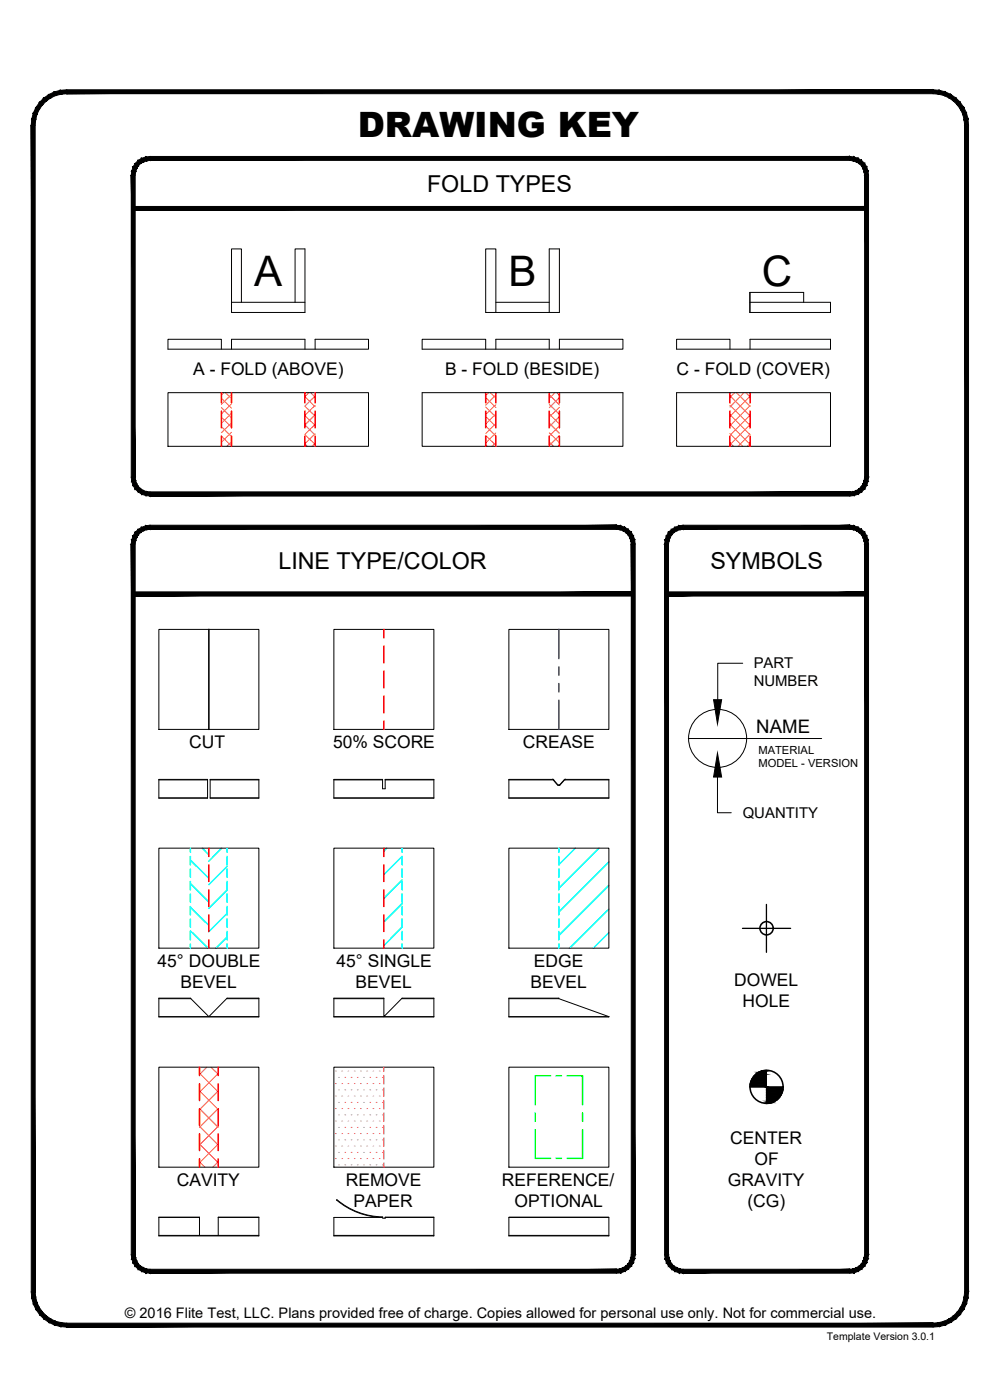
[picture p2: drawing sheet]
<svg xmlns="http://www.w3.org/2000/svg" width="190mm" height="267mm" viewBox="0 0 190 267" stroke-linecap="round" stroke-linejoin="round" font-family="sans-serif">
<!-- layer: 22 TILED -->
<g fill="none" stroke="#000" stroke-width=".19">
<path d="M44.1 57.6h14M46 57.6v-10.2h-1.9v12.1h14v-12.1h-1.9v10.2M94.5 59.5v-12.1h-2v12.1h14.1v-12.1h-2v12.1M94.5 57.6h10.1M142.9 57.6h15.3v1.9h-15.4v-3.8h10.3v1.9M142.9 55.7v3.8M32 74.8h38.2v10.2h-38.2zM42.2 66.5v-1.9h-10.2v1.9h38.2v-1.9h-10.2v1.9M44.1 66.5v-1.9h14v1.9M80.4 74.8h38.3v10.2h-38.3zM92.5 66.5v-1.9h-12.1v1.9h38.3v-1.9h-12.1v1.9M94.5 66.5v-1.9h10.1v1.9"/>
<path d="M128.9 74.8h29.3v10.2h-29.3zM139.1 66.5v-1.9h-10.2v1.9h29.3v-1.9h-15.3v1.9M30.3 119.9h19v19.1h-19zM63.6 119.9h19.1v19.1h-19.1zM96.9 119.9h19.1v19.1h-19.1zM141.5 126.4h-4.8v6.9M30.3 148.5h9.2v3.5h-9.2zM30.3 152h9.2M30.3 148.6h9.2M40 148.5h9.3v3.5h-9.3zM40 152h9.3M40 148.6h9.3"/>
<path d="M63.6 148.5h9.3v1.8h.5v-1.8h9.3v3.5h-19.1zM63.6 152h19.1M63.6 148.6h9.3M73.4 148.6h9.3M96.9 152h19.1M96.9 148.6h8.3M105.2 148.5h-8.3v3.5h19.1v-3.5h-8.3M105.3 148.5l.1 .1M105.3 148.4l.2 .1M105.4 148.6l.9 1M105.5 148.6l.8 1M106.3 149.5h.4"/>
<path d="M106.4 149.5h.2M107.5 148.6l-.9 1M107.7 148.6h8.3M107.7 148.5l-.1 .1M107.7 148.4l-.2 .1M131.1 140.7h25.4M136.7 148v6.8h2.6M30.3 161.6h19v19h-19zM63.6 161.6h19.1v19h-19.1zM96.9 161.6h19.1v19h-19.1zM30.3 190.2h6l3.5 3.5 3.5-3.5h6v3.5h-19zM30.3 193.7h19"/>
<path d="M30.3 190.2h6.1M43.2 190.2h6.1M63.6 190.2h9.5v3.5l3.5-3.5h6.1v3.5h-19.1zM63.6 193.7h19.1M63.6 190.2h9.5M76.5 190.2h6.2M96.9 190.2h9.6h-9.6v3.5h19.1M96.9 193.7h19.1M106.5 190.2l9.5 3.5M30.3 203.3h19v19h-19zM63.6 203.3h19.1v19h-19.1zM96.9 203.3h19.1v19h-19.1z"/>
<path d="M142.8 207.1h6.4M146 203.9v6.3M30.3 235.3h19M30.3 231.9h7.7M38 235.3v-3.4h-7.7v3.5h19v-3.5h-7.7v3.4M41.6 231.9h7.7M63.6 235.3h19.1M64.1 228.6a14 14 0 0 0 8.8 3.3M64.1 228.5v.1M64.2 228.5a13.9 13.9 0 0 0 8.7 3.3M72.9 231.9v.2h.5v-.2h9.3v3.5h-19.1v-3.5h9.3M73.4 231.9h9.3"/>
<path d="M96.9 231.9h19.1v3.5h-19.1zM96.9 235.3h19.1M96.9 231.9h19.1"/>
<circle cx="136.7" cy="140.7" r="5.5"/>
</g>
<g fill="none" stroke="#ff7f00" stroke-width=".19">
<path d="M42.2 79.5l1.9 1.9M42.2 77.6l1.9 2M42.2 75.8l1.9 2M42.6 74.8l-.4 .5M43 74.8l1.1 1.1M44.1 75.2l-1.9 1.8M44.1 76.9l-1.9 2M44.1 78.7l-1.9 2M58.1 79.2l1.9 1.9M58.1 77.4l1.9 1.9M58.8 74.8l-.7 .7 1.9 2M59.2 74.8l.8 .8"/>
<path d="M60 75.4l-1.9 1.9M60 77.2l-1.9 1.9M60 79l-1.9 2 1.9 1.9M92.5 79.3l2 2M92.5 77.5l2 1.9M92.5 75.7l2 1.9M93.1 74.8l-.6 .5M93.4 74.8l1.1 1M94.5 75.3l-2 1.9M94.5 77.1l-2 1.9M94.5 78.9l-2 1.9M104.6 78.8l2 2"/>
<path d="M104.6 77l2 1.9M104.6 75.2l2 1.9M105.7 74.8l-1.1 1.1M106.1 74.8l.5 .5M106.6 75.7l-2 2M106.6 77.6l-2 1.9M106.6 79.4l-2 1.9M139.1 79l3.8 3.8M139.1 77.2l3.8 3.8M139.1 75.4l3.8 3.8M140 74.8l-.9 .9M140.3 74.8l2.6 2.6"/>
<path d="M141.7 74.8l-2.6 2.7M142.1 74.8l.8 .8M142.9 75.5l-3.8 3.8M142.9 77.3l-3.8 3.8M142.9 79.1l-3.8 3.8M42.2 84.9l.1 .1M42.2 83l1.9 2M42.2 81.3l1.9 1.9M44.1 80.6l-1.9 1.8M44.1 82.3l-1.9 2M44.1 84.1l-.9 .9M58.1 84.6l.4 .4"/>
<path d="M58.1 82.8l1.9 1.9M60 80.9l-1.9 1.8M60 82.6l-1.9 1.9M60 84.4l-.6 .6M92.5 84.7l.3 .3M92.5 82.9l2 1.9M92.5 81.2l2 1.8M94.5 80.7l-2 1.9M94.5 82.5l-2 1.9M94.5 84.3l-.8 .7M104.6 84.2l.8 .8M104.6 82.4l2 1.9"/>
<path d="M104.6 80.6l2 1.9M106.6 81.2l-2 1.9M106.6 83l-2 1.9M106.6 84.8l-.3 .2M139.1 84.4l.6 .6M139.1 82.6l2.4 2.4M139.1 80.8l3.8 3.8M142.9 80.9l-3.8 3.8M142.9 82.7l-2.3 2.3M142.9 84.5l-.5 .5M38 217.9l3.6 3.6M38 214.6l3.6 3.5"/>
<path d="M38 211.2l3.6 3.6M38 207.8l3.6 3.6M38 204.4l3.6 3.6M39.4 203.3l-1.4 1.4M40.2 203.3l1.4 1.3M41.6 204.5l-3.6 3.6M41.6 207.8l-3.6 3.6M41.6 211.2l-3.6 3.6M41.6 214.6l-3.6 3.5M41.6 217.9l-3.6 3.6M38 221.3l1 1M41.6 221.3l-1.1 1"/>
</g>
<g fill="none" stroke="#f00" stroke-width=".3">
<path d="M42.2 74.8v1.9M42.2 78.3v3.2M44.1 74.8v1.9M44.1 78.3v3.2M58.1 74.8v1.9M58.1 78.3v3.2M60 74.8v1.9M60 78.3v3.2M92.5 74.8v1.9M92.5 78.3v3.2M94.5 74.8v1.9M94.5 78.3v3.2"/>
<path d="M104.6 74.8v1.9M104.6 78.3v3.2M106.6 74.8v1.9M106.6 78.3v3.2M139.1 74.8v1.9M139.1 78.3v3.2M142.9 74.8v1.9M142.9 78.3v3.2M42.2 83.1v1.9M44.1 83.1v1.9M58.1 83.1v1.9M60 83.1v1.9"/>
<path d="M92.5 83.1v1.9M94.5 83.1v1.9M104.6 83.1v1.9M106.6 83.1v1.9M139.1 83.1v1.9M142.9 83.1v1.9M73.1 119.9v1.6M73.1 123.1v3.2M73.1 127.8v3.2M73.1 132.6v3.2M73.1 137.4v1.6M39.8 161.6v1.6"/>
<path d="M39.8 164.7v3.2M39.8 169.5v3.2M39.8 174.3v3.1M39.8 179v1.6M73.1 161.6v1.6M73.1 164.7v3.2M73.1 169.5v3.2M73.1 174.3v3.1M73.1 179v1.6M38 203.3v1.6M38 206.5v3.1M38 211.2v3.2"/>
<path d="M38 216v3.2M41.6 203.3v1.6M41.6 206.5v3.1M41.6 211.2v3.2M41.6 216v3.2M38 220.8v1.5M41.6 220.8v1.5"/>
</g>
<path d="M106.5 119.9v5.6M106.5 127v1.6M106.5 130.2v1.6M106.5 133.4v5.6" fill="none" stroke="#00f" stroke-width=".3"/>
<g fill="none" stroke="#000" stroke-width=".3">
<path d="M39.8 119.9v19.1"/>
<circle cx="146" cy="207" r="3.2"/>
</g>
<g fill="none" stroke="#0ff" stroke-width=".3">
<path d="M36.3 177.3l3.3 3.3M36.3 172.8l3.5 3.5M36.3 168.3l3.5 3.5M36.3 163.9l3.5 3.4M36.3 161.6v.8M36.3 163.2v1.5M36.3 165.5v1.6M36.3 167.9v1.6M36.3 170.3v1.6M36.3 172.7v1.6M36.3 175.1v1.6M36.3 177.4v1.6"/>
<path d="M36.3 179.8v.8M38.5 161.6l1.3 1.3M42.2 161.6l-2.4 2.5M43.3 165l-3.5 3.5M43.3 169.6l-3.5 3.4M43.3 174l-3.5 3.5M43.3 178.5l-2.2 2.1M43.3 161.6v.8M43.3 163.2v1.5M43.3 165.5v1.6M43.3 167.9v1.6M43.3 170.3v1.6"/>
<path d="M43.3 172.7v1.6M43.3 175.1v1.6M43.3 177.4v1.6M43.3 179.8v.8M73.7 161.6l-.6 .6M76.6 164.7v-1.5l-3.5 3.4M76.6 167.6l-3.5 3.5M76.6 172.1l-3.5 3.5M76.6 176.6l-3.5 3.5M76.6 161.6v.8M76.6 165.5v1.6M76.6 167.9v1.6"/>
<path d="M76.6 170.3v1.6M76.6 172.7v1.6M76.6 175.1v1.6M76.6 177.4v1.6M76.6 179.8v.8M106.5 161.6v.8M106.5 165.5v1.6M106.5 167.9v1.6M106.5 170.3v1.6M106.5 172.7v1.6M106.5 175.1v1.6M106.5 177.4v1.6"/>
<path d="M106.5 179.8v.8M109.6 161.6l-3.1 3.1v-1.5M114.1 161.6l-7.6 7.6M116 164.2l-9.5 9.5M116 168.7l-9.5 9.5M116 173.2l-7.5 7.4M116 177.6l-3 3"/>
</g>
<g fill="none" stroke="#f0f" stroke-width=".19">
<path d="M63.9 204h.1M63.9 206.4h.1M63.9 208.8h.1M63.9 211.2h.1M63.9 213.6h.1M63.9 215.9h.1M63.9 218.3h.1M64.5 205.2h.1M64.5 207.6h.1M64.5 210h.1M64.5 212.4h.1M64.5 214.8h.1"/>
<path d="M64.5 217.1h.1M64.5 219.5h.1M65.1 204h.1M65.1 206.4h.1M65.1 208.8h.1M65.1 211.2h.1M65.1 213.6h.1M65.1 215.9h.1M65.1 218.3h.1M65.7 205.2h.1M65.7 207.6h.1M65.7 210h.1"/>
<path d="M65.7 212.4h.1M65.7 214.8h.1M65.7 217.1h.1M65.7 219.5h.1M66.3 204h.1M66.3 206.4h.1M66.3 208.8h.1M66.3 211.2h.1M66.3 213.6h.1M66.3 215.9h.1M66.3 218.3h.1M66.9 205.2h.1"/>
<path d="M66.9 207.6h.1M66.9 210h.1M66.9 212.4h.1M66.9 214.8h.1M66.9 217.1h.1M66.9 219.5h.1M67.5 204h.1M67.5 206.4h.1M67.5 208.8h.1M67.5 211.2h.1M67.5 213.6h.1M67.5 215.9h.1"/>
<path d="M67.5 218.3h.1M68.1 205.2h.1M68.1 207.6h.1M68.1 210h.1M68.1 212.4h.1M68.1 214.8h.1M68.1 217.1h.1M68.1 219.5h.1M68.7 204h.1M68.7 206.4h.1M68.7 208.8h.1M68.7 211.2h.1"/>
<path d="M68.7 213.6h.1M68.7 215.9h.1M68.7 218.3h.1M69.3 205.2h.1M69.3 207.6h.1M69.3 210h.1M69.3 212.4h.1M69.3 214.8h.1M69.3 217.1h.1M69.3 219.5h.1M69.9 204h.1M69.9 206.4h.1"/>
<path d="M69.9 208.8h.1M69.9 211.2h.1M69.9 213.6h.1M69.9 215.9h.1M69.9 218.3h.1M70.4 205.2h.1M70.4 207.6h.1M70.4 210h.1M70.4 212.4h.1M70.4 214.8h.1M70.4 217.1h.1M70.4 219.5h.1"/>
<path d="M71 204h.1M71 206.4h.1M71 208.8h.1M71 211.2h.1M71 213.6h.1M71 215.9h.1M71 218.3h.1M71.6 205.2h.1M71.6 207.6h.1M71.6 210h.1M71.6 212.4h.1M71.6 214.8h.1"/>
<path d="M71.6 217.1h.1M71.6 219.5h.1M72.2 204h.1M72.2 206.4h.1M72.2 208.8h.1M72.2 211.2h.1M72.2 213.6h.1M72.2 215.9h.1M72.2 218.3h.1M72.8 205.2h.1M72.8 207.6h.1M72.8 210h.1"/>
<path d="M72.8 212.4h.1M72.8 214.8h.1M72.8 217.1h.1M72.8 219.5h.1M63.9 220.7h.1M64.5 221.9h.1M65.1 220.7h.1M65.7 221.9h.1M66.3 220.7h.1M66.9 221.9h.1M67.5 220.7h.1M68.1 221.9h.1"/>
<path d="M68.7 220.7h.1M69.3 221.9h.1M69.9 220.7h.1M70.4 221.9h.1M71 220.7h.1M71.6 221.9h.1M72.2 220.7h.1M72.8 221.9h.1"/>
</g>
<path d="M102 215.2v5.5h2.9M102 212v1.6M104.9 204.9h-2.9v5.5M105.9 204.9h1.1M108.1 204.9h2.9v5.5M111 212v1.6M111 215.2v5.5h-2.9M105.9 220.7h1.1" fill="none" stroke="#0f0" stroke-width=".3"/>
<g fill="#000" stroke="#000" stroke-width=".19">
<path d="M135.9 133.3h1.6l-.8 4.6zM136.7 143.5l.8 4.5h-1.6zM145.5 203.9h.5zM146 210h1.1l-.5 .2z"/>
<path d="M11.5 17.2l1.2-.1v.8zM11.5 17.2l.2 .7h1zM10.4 17.5l1.1-.3 .2 .7zM10.4 17.5l.2 .7 1.1-.3zM9.3 18l1.1-.5 .2 .7zM9.3 18l.4 .6 .9-.4zM8.3 18.7l1-.7 .4 .6zM8.3 18.7l.5 .5 .9-.6zM8.3 18.7l.5 .5-1.3 .3zM7.5 19.5l.6 .5 .7-.8zM7.5 19.5l.6 .5-1.3 .5zM6.8 20.5l.7 .3 .6-.8zM6.8 20.5l.7 .3-1.1 .7zM6.4 21.5l.6 .3 .5-1zM6.4 21.5l.6 .3-.9 .9zM6.1 22.7l.7 .1 .2-1zM6.1 22.7l.7 .1-.8 1.1zM6.8 22.8l-.8 1.1h.7z"/>
<path d="M12.7 17.9h165.1v-.8zM12.7 17.1h165.1l-165.1 .8z"/>
<path d="M6 23.9l.7 222.2v-222.2zM6 23.9l.7 222.2h-.7z"/>
<path d="M25.4 39.3v.8l139.7-.8zM25.4 40.1l139.7-.8v.8z"/>
<path d="M25 33.4l.7 57.5v-57.5zM25 33.4l.7 57.5h-.7z"/>
<path d="M27.8 29.9l.8-.1v.8zM27.8 29.9l.1 .8 .7-.1zM27 30.2l.8-.3 .1 .8zM27 30.2l.3 .6 .6-.1zM26.3 30.6l.7-.4 .3 .6zM26.3 30.6l.5 .5 .5-.3zM26.3 30.6l.5 .5h-1.1zM25.7 31.1l.6 .5 .5-.5zM25.7 31.1l.6 .5-.9 .2zM25.4 31.8l.6 .3 .3-.5zM25.4 31.8l.6 .3-.9 .5zM25.1 32.6l.7 .1 .2-.6zM25.1 32.6l.7 .1-.8 .7zM25 33.4h.7l.1-.7z"/>
<path d="M28.6 30.6h133.3v-.8zM28.6 29.8h133.3l-133.3 .8z"/>
<path d="M165.4 32.6l.1 .8h-.8zM164.6 32.7l.1 .7 .7-.8zM165.1 31.8l.3 .8-.8 .1zM164.4 32.1l.2 .6 .5-.9zM164.7 31.1l.4 .7-.7 .3zM164.1 31.6l.3 .5 .3-1zM164.1 30.6l.6 .5-.6 .5zM164.1 30.6l-.4 .5 .4 .5zM163.5 30.2l.6 .4-.4 .5zM163.5 30.2l-.4 .6 .6 .3zM162.7 29.9l.8 .3-.4 .6zM162.7 29.9l-.2 .8 .6 .1zM161.9 29.8l.8 .1-.2 .8zM161.9 29.8v.8l.6 .1z"/>
<path d="M184.4 22.7l.1 1.2h-.7zM183.7 22.8l.1 1.1 .6-1.2zM184.1 21.5l.3 1.2-.7 .1zM183.4 21.8l.3 1 .4-1.3zM183.6 20.5l.5 1-.7 .3zM183 20.8l.4 1 .2-1.3zM182.9 19.5l.7 1-.6 .3zM182.4 20l.6 .8-.1-1.3zM182.1 18.7l.8 .8-.5 .5zM182.1 18.7l-.5 .5 .8 .8zM181.1 18l1 .7-.5 .5zM181.1 18l-.3 .6 .8 .6zM180.1 17.5l1 .5-.3 .6zM180.1 17.5l-.3 .7 1 .4zM178.9 17.2l1.2 .3-.3 .7zM178.9 17.2l-.1 .7 1 .3zM177.8 17.1l1.1 .1-.1 .7zM177.8 17.1v.8h1z"/>
<path d="M25 90.9h.7l-.6 .8zM25.7 90.9l-.6 .8 .7-.1zM25.1 91.7l.7-.1-.4 .9zM25.8 91.6l-.4 .9 .6-.3zM25.4 92.5l.6-.3-.3 1zM26 92.2l-.3 1 .6-.5zM25.7 93.2l.6-.5v1zM26.3 92.7v1l.5-.6zM26.8 93.1l.2 1.1-.7-.5zM26.8 93.1l.2 1.1 .3-.7zM27.3 93.5l.5 .9-.8-.2zM27.3 93.5l.5 .9 .1-.7zM27.9 93.7l.7 .8-.8-.1zM27.9 93.7l.7 .8v-.8z"/>
<path d="M28.6 93.7v.8l133.3-.8zM28.6 94.5l133.3-.8v.8z"/>
<path d="M161.9 93.7l.8 .7-.8 .1zM161.9 93.7l.8 .7-.2-.7zM162.5 93.7l1 .5-.8 .2zM162.5 93.7l1 .5-.4-.7zM163.1 93.5l1 .2-.6 .5zM163.1 93.5l1 .2-.4-.6zM163.7 93.1l1 .1-.6 .5zM163.7 93.1l1 .1-.6-.5zM164.1 92.7l1-.2-.4 .7zM164.4 92.2l-.3 .5 1-.2zM164.4 92.2l1-.5-.3 .8zM164.6 91.6l-.2 .6 1-.5zM164.6 91.6l.9-.7-.1 .8zM164.7 90.9l-.1 .7 .9-.7z"/>
<path d="M164.7 33.4v57.5h.8zM164.7 33.4h.8v57.5z"/>
<path d="M25.4 112.8v.8l95.2-.8zM25.4 113.6l95.2-.8v.8z"/>
<path d="M25 103.6l.7 135.4v-135.4zM25 103.6l.7 135.4h-.7z"/>
<path d="M27.8 100.2l.8-.1v.7zM27.8 100.2l.1 .7 .7-.1zM27 100.5l.8-.3 .1 .7zM27 100.5l.3 .6 .6-.2zM26.3 100.8l.7-.3 .3 .6zM26.3 100.8l.5 .6 .5-.3zM25.7 101.4l.6-.6 .5 .6zM25.7 101.4l.6 .5 .5-.5zM25.7 101.4l.6 .5-.9 .2zM25.4 102.1l.6 .3 .3-.5zM25.4 102.1l.6 .3-.9 .4zM25.1 102.8l.7 .2 .2-.6zM25.1 102.8l.7 .2-.8 .6zM25 103.6h.7l.1-.6z"/>
<path d="M28.6 100.8h88.8v-.7zM28.6 100.1h88.8l-88.8 .7z"/>
<path d="M120.9 102.8l.1 .8h-.7zM120.2 103l.1 .6 .6-.8zM120.7 102.1l.2 .7-.7 .2zM120 102.4l.2 .6 .5-.9zM120.3 101.4l.4 .7-.7 .3zM119.7 101.9l.3 .5 .3-1zM119.7 100.8l.6 .6-.6 .5zM119.7 100.8l-.5 .6 .5 .5zM119 100.5l.7 .3-.5 .6zM119 100.5l-.3 .6 .5 .3zM118.2 100.2l.8 .3-.3 .6zM118.2 100.2l-.1 .7 .6 .2zM117.4 100.1l.8 .1-.1 .7zM117.4 100.1v.7l.7 .1z"/>
<path d="M127 112.8v.8l38.1-.8zM127 113.6l38.1-.8v.8z"/>
<path d="M126.6 103.6l.8 135.4v-135.4zM126.6 103.6l.8 135.4h-.8z"/>
<path d="M129.4 100.2l.7-.1v.7zM129.4 100.2l.1 .7 .6-.1zM128.6 100.5l.8-.3 .1 .7zM128.6 100.5l.3 .6 .6-.2zM127.9 100.8l.7-.3 .3 .6zM127.9 100.8l.5 .6 .5-.3zM127.4 101.4l.5-.6 .5 .6zM127.4 101.4l.5 .5 .5-.5zM127.4 101.4l.5 .5-.9 .2zM127 102.1l.6 .3 .3-.5zM127 102.1l.6 .3-.9 .4zM126.7 102.8l.8 .2 .1-.6zM126.7 102.8l.8 .2-.9 .6zM126.6 103.6h.8l.1-.6z"/>
<path d="M130.1 100.8h31.8v-.7zM130.1 100.1h31.8l-31.8 .7z"/>
<path d="M165.4 102.8l.1 .8h-.8zM164.6 103l.1 .6 .7-.8zM165.1 102.1l.3 .7-.8 .2zM164.4 102.4l.2 .6 .5-.9zM164.7 101.4l.4 .7-.7 .3zM164.1 101.9l.3 .5 .3-1zM164.1 100.8l.6 .6-.6 .5zM164.1 100.8l-.4 .6 .4 .5zM163.5 100.5l.6 .3-.4 .6zM163.5 100.5l-.4 .6 .6 .3zM162.7 100.2l.8 .3-.4 .6zM162.7 100.2l-.2 .7 .6 .2zM161.9 100.1l.8 .1-.2 .7zM161.9 100.1v.7l.6 .1z"/>
<path d="M145.5 203.9l.5 .2v-.2zM145 204.1l.5-.2 .5 .2z"/>
<path d="M145 204.1l1 .2v-.2zM144.4 204.3l.6-.2 1 .2z"/>
<path d="M144.4 204.3l1.6 .3v-.3zM144 204.6l.4-.3 1.6 .3z"/>
<path d="M144 204.6l2 .4v-.4zM144 204.6l2 .4h-2.4z"/>
<path d="M143.6 205l2.4 .5v-.5zM143.6 205l2.4 .5h-2.7z"/>
<path d="M143.3 205.5l2.7 .5v-.5zM143.3 205.5l2.7 .5h-3z"/>
<path d="M143 206l3 .5v-.5zM143 206l3 .5h-3.1z"/>
<path d="M142.9 206.5l3.1 .6v-.6zM142.9 206.5l3.1 .6h-3.2z"/>
<path d="M146 210v.2h.6zM146 210.2h.6z"/>
<path d="M146 209.8l1.1 .2 .5-.2zM146 209.8l1.1 .2h-1.1z"/>
<path d="M146 209.5l1.6 .3 .5-.3zM146 209.5l1.6 .3h-1.6z"/>
<path d="M146 209.1l2.1 .4 .4-.4zM146 209.1l2.1 .4h-2.1z"/>
<path d="M146 208.7l2.5 .4 .3-.4zM146 208.7l2.5 .4h-2.5z"/>
<path d="M146 208.2l2.8 .5 .2-.5zM146 208.2l2.8 .5h-2.8z"/>
<path d="M146 207.1l3.2 .5v-.5zM146 207.1l3.2 .5h-3.2z"/>
<path d="M146 207.6l3 .6 .2-.6zM146 207.6l3 .6h-3z"/>
<path d="M25 239h.7l-.6 .8zM25.7 239l-.6 .8 .7-.2zM25.1 239.8l.7-.2-.4 1zM25.8 239.6l-.4 1 .6-.4zM25.4 240.6l.6-.4-.3 1zM26 240.2l-.3 1 .6-.4zM25.7 241.2l.6-.4v1zM26.3 240.8v1l.5-.6zM26.8 241.2l.2 1-.7-.4zM26.8 241.2l.2 1 .3-.7zM27.3 241.5l.5 1-.8-.3zM27.3 241.5l.5 1 .1-.8zM27.9 241.7l.7 .8h-.8zM27.9 241.7l.7 .8v-.7z"/>
<path d="M120.3 103.6v135.4h.7zM120.3 103.6h.7v135.4z"/>
<path d="M126.6 239h.8l-.7 .8zM127.4 239l-.7 .8 .8-.2zM126.7 239.8l.8-.2-.5 1zM127.5 239.6l-.5 1 .6-.4zM127 240.6l.6-.4-.2 1zM127.6 240.2l-.2 1 .5-.4zM127.4 241.2l.5-.4v1zM127.9 240.8v1l.5-.6zM128.4 241.2l.2 1-.7-.4zM128.4 241.2l.2 1 .3-.7zM128.9 241.5l.5 1-.8-.3zM128.9 241.5l.5 1 .1-.8zM129.5 241.7l.6 .8h-.7zM129.5 241.7l.6 .8v-.7z"/>
<path d="M164.7 103.6v135.4h.8zM164.7 103.6h.8v135.4z"/>
<path d="M6 246.1h.7l-.6 1.2zM6.7 246.1l-.6 1.2 .7-.2zM6.1 247.3l.7-.2-.4 1.3zM6.8 247.1l-.4 1.3 .6-.3zM6.4 248.4l.6-.3-.2 1.3zM7 248.1l-.2 1.3 .7-.3zM6.8 249.4l.7-.3v1.3zM7.5 249.1v1.3l.6-.5zM7.5 250.4l.6-.5 .2 1.3zM8.1 249.9l.2 1.3 .5-.5zM8.8 250.7l.5 1.2-1-.7zM8.8 250.7l.5 1.2 .4-.6zM9.7 251.3l.7 1.1-1.1-.5zM9.7 251.3l.7 1.1 .2-.7zM10.6 251.7l.9 1-1.1-.3zM10.6 251.7l.9 1 .2-.7zM11.7 252l1 .8-1.2-.1zM11.7 252l1 .8v-.7z"/>
<path d="M12.7 252.1v.7l165.1-.7zM12.7 252.8l165.1-.7v.7z"/>
<path d="M28.6 241.8v.7l88.8-.7zM28.6 242.5l88.8-.7v.7z"/>
<path d="M117.4 241.8l.8 .7h-.8zM117.4 241.8l.8 .7-.1-.8zM118.1 241.7l.9 .5-.8 .3zM118.1 241.7l.9 .5-.3-.7zM118.7 241.5l1 .3-.7 .4zM118.7 241.5l1 .3-.5-.6zM119.2 241.2h1.1l-.6 .6zM119.2 241.2h1.1l-.6-.4zM119.7 240.8l1-.2-.4 .6zM120 240.2l-.3 .6 1-.2zM120 240.2l.9-.4-.2 .8zM120.2 239.6l-.2 .6 .9-.4zM120.2 239.6l.8-.6-.1 .8zM120.3 239l-.1 .6 .8-.6z"/>
<path d="M130.1 241.8v.7l31.8-.7zM130.1 242.5l31.8-.7v.7z"/>
<path d="M161.9 241.8l.8 .7h-.8zM161.9 241.8l.8 .7-.2-.8zM162.5 241.7l1 .5-.8 .3zM162.5 241.7l1 .5-.4-.7zM163.1 241.5l1 .3-.6 .4zM163.1 241.5l1 .3-.4-.6zM163.7 241.2h1l-.6 .6zM163.7 241.2h1l-.6-.4zM164.1 240.8l1-.2-.4 .6zM164.4 240.2l-.3 .6 1-.2zM164.4 240.2l1-.4-.3 .8zM164.6 239.6l-.2 .6 1-.4zM164.6 239.6l.9-.6-.1 .8zM164.7 239l-.1 .6 .9-.6z"/>
<path d="M177.8 252.1l1.1 .6-1.1 .1zM177.8 252.1l1.1 .6-.1-.7zM178.8 252l1.3 .4-1.2 .3zM178.8 252l1.3 .4-.3-.7zM179.8 251.7l1.3 .2-1 .5zM179.8 251.7l1.3 .2-.3-.6zM180.8 251.3l1.3-.1-1 .7zM180.8 251.3l1.3-.1-.5-.5zM181.6 250.7l1.3-.3-.8 .8zM181.6 250.7l1.3-.3-.5-.5zM182.4 249.9l1.2-.5-.7 1zM183 249.1l-.6 .8 1.2-.5zM183 249.1l1.1-.7-.5 1zM183.4 248.1l-.4 1 1.1-.7zM183.4 248.1l1-.8-.3 1.1zM183.7 247.1l-.3 1 1-.8zM184.5 246.1l-.1 1.2-.7-.2zM183.8 246.1l-.1 1 .8-1z"/>
<path d="M183.8 23.9v222.2h.7zM183.8 23.9h.7v222.2z"/>
</g>
<path d="M73.1 203.3v.8M73.1 204.9v1.6M73.1 207.3v1.6M73.1 209.6v1.6M73.1 212v1.6M73.1 214.4v1.6M73.1 216.8v1.6M73.1 219.2v1.6M73.1 221.6v.7" fill="none" stroke="#f0f" stroke-width=".3"/>
<!-- layer: 01 CUT -->
<circle cx="146" cy="176.8" r="1.27" fill="none" stroke="#000" stroke-width=".3"/>
<!-- layer: 24 DIMENSIONS -->
<path d="M141.4 176.9h9.2M146 172.3v9.1" fill="none" stroke="#000" stroke-width=".25"/>
<g font-size="8">
<text x="48.4" y="54.4">A</text>
<text x="96.9" y="54.4">B</text>
<text x="145.1" y="54.4">C</text>
</g>
<text font-size="6.7" x="68.2" y="26.1">DRAWING KEY</text>
<g font-size="4.4">
<text x="81.4" y="36.6">FOLD TYPES</text>
<text x="53" y="108.4">LINE TYPE/COLOR</text>
<text x="135.3" y="108.4">SYMBOLS</text>
</g>
<text font-size="3.5" x="144.1" y="139.5">NAME</text>
<g font-size="3.3">
<text x="36.8" y="71.5">A - FOLD (ABOVE)</text>
<text x="84.8" y="71.5">B - FOLD (BESIDE)</text>
<text x="128.9" y="71.5">C - FOLD (COVER)</text>
<text x="36.1" y="142.6">CUT</text>
<text x="63.5" y="142.6">50% SCORE</text>
<text x="99.6" y="142.6">CREASE</text>
<text x="30" y="184.2">45° DOUBLE</text>
<text x="64.1" y="184.2">45° SINGLE</text>
<text x="101.7" y="184.2">EDGE</text>
<text x="34.4" y="188.2">BEVEL</text>
<text x="67.7" y="188.2">BEVEL</text>
<text x="101.1" y="188.2">BEVEL</text>
<text x="139.9" y="187.8">DOWEL</text>
<text x="141.4" y="191.8">HOLE</text>
<text x="139.1" y="217.9">CENTER</text>
<text x="143.7" y="221.9">OF</text>
<text x="33.7" y="226">CAVITY</text>
<text x="65.9" y="226">REMOVE</text>
<text x="95.6" y="226">REFERENCE/</text>
<text x="138.7" y="225.9">GRAVITY</text>
<text x="67.4" y="229.9">PAPER</text>
<text x="98" y="230">OPTIONAL</text>
<text x="142.4" y="229.9">(CG)</text>
</g>
<g font-size="2.8">
<text x="143.6" y="127.3">PART</text>
<text x="143.6" y="130.8">NUMBER</text>
<text x="141.5" y="155.8">QUANTITY</text>
<text x="23.8" y="251.1">© 2016 Flite Test, LLC. Plans provided free of charge. Copies allowed for personal use only. Not for commercial use.</text>
</g>
<g font-size="2.1">
<text x="144.5" y="143.6">MATERIAL</text>
<text x="144.5" y="146.1">MODEL - VERSION</text>
</g>
<text font-size="2" x="157.5" y="255.3">Template Version 3.0.1</text>
</svg>
